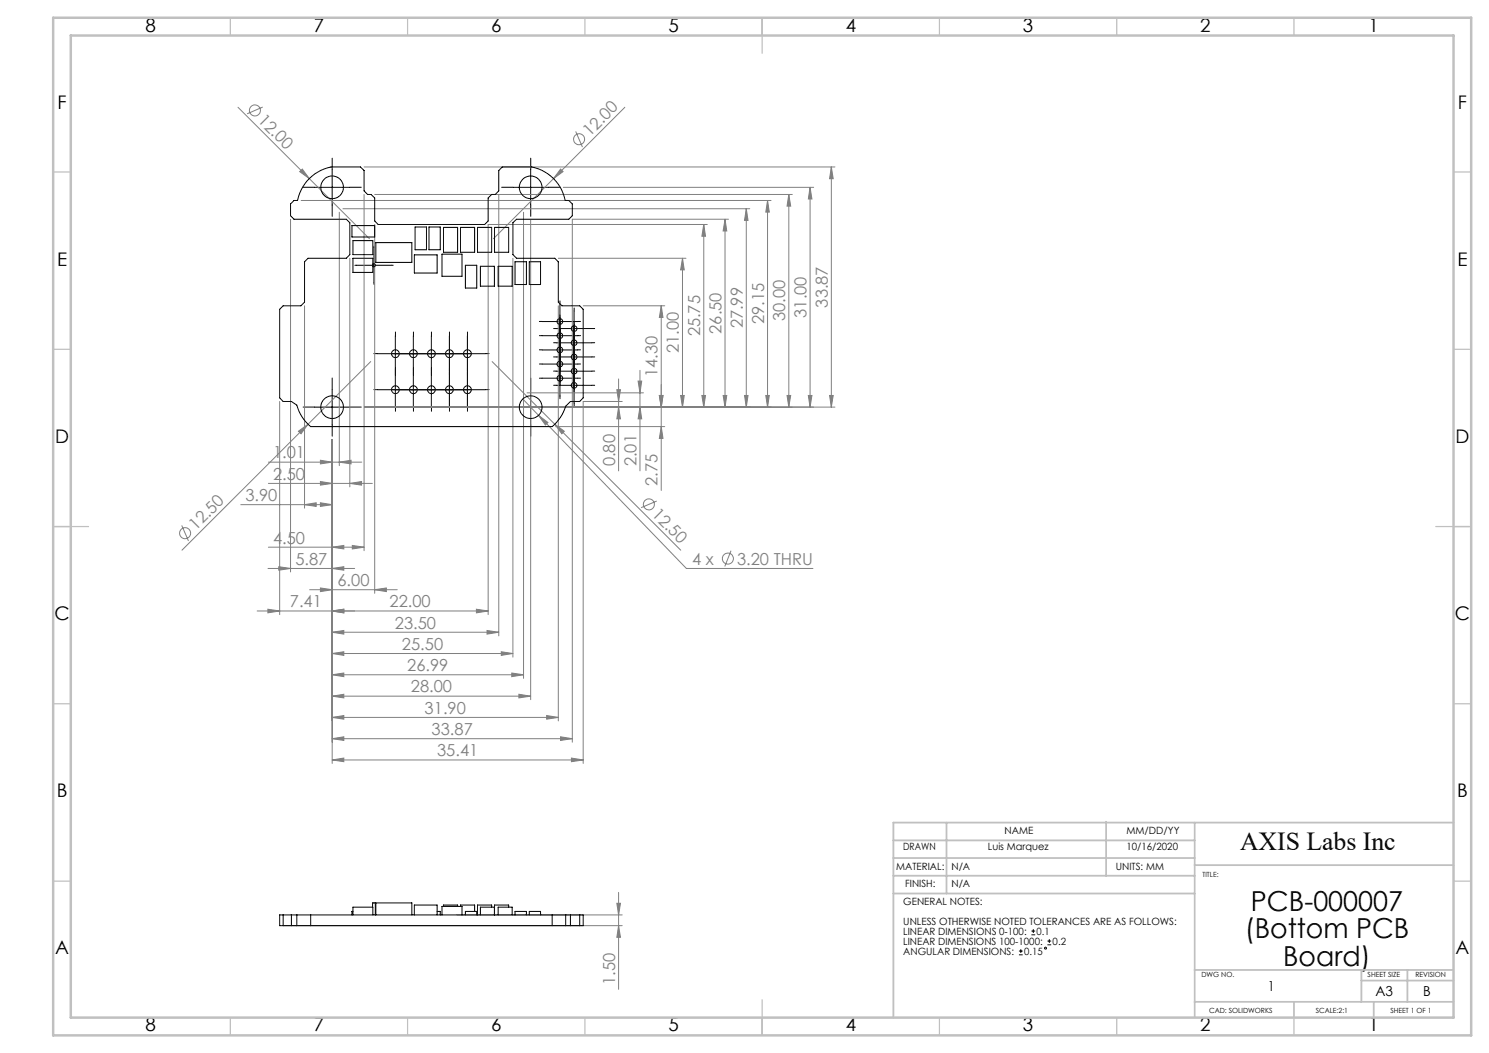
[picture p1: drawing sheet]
<svg xmlns="http://www.w3.org/2000/svg" width="420mm" height="297mm" viewBox="0 0 420 297" stroke-linecap="round" stroke-linejoin="round" font-family="sans-serif">
<g fill="none" stroke="#808080" stroke-width=".28">
<path d="M67.1 30.3l37.1 37M74.1 30.2l-4.4 1.9M162.4 37.1l1.9 4.4M176.2 30.3l-37 37M84.5 48.4l.8-.7 1.9 2.7zM84.9 56.5h132.6M95.7 59.9v71.4M96.7 58.9h114.8M102.7 54.9v100.4M102.7 47.1h132.8M105.7 54.9h117.8M140.7 54.9v124.4"/>
<path d="M147.7 59.9v131.4M158.1 47.7l.7 .7-2.7 2zM158.9 52.8h70.6M210.5 58.9v55.9M210.5 58.9l.5 3.3h-1zM216.5 56.5v58.3M216.5 56.5l.5 3.3h-1zM222.5 54.9v59.9M222.5 54.9l.5 3.2h-1zM228.5 52.8l.5 3.3h-1zM228.5 52.8v62M234.5 47.1l.5 3.3h-1z"/>
<path d="M234.5 47.1v67.7M82 61.8v99.5M98.7 72.8v64.5M105.7 63.3v104.1M144.7 72.8v112.5M149.7 62.1v135.2M157.5 72.8h36M192.5 72.8v42M192.5 72.8l.5 3.3h-1zM198.5 63.3v51.5M198.5 63.3l.5 3.3h-1zM199.5 63.3h-61.8v110.1"/>
<path d="M204.5 61.8v53M204.5 61.8l.5 3.4h-1zM205.5 61.8h-44.1v147.5M85.9 86.3v57M157.5 86.3v117M164.5 86.3h23M186.5 86.3v52M186.5 86.3l.5 3.2h-1zM78.9 113.2v60.2M104.6 102l-53.3 53.2M138.8 102l17.7 17.7M147.5 112.5l46.1 47.8h35.7"/>
<path d="M148.7 110.8h32.8M151.9 117.2l2.7 2-.8 .7zM156.5 119.7l2.7 1.9-.7 .7zM156.5 119.7l35.5 35.5M174 109.9h1l-.5 3.3zM174.5 106.9v25.9M174.5 114.8l.5 3.3h-1zM175.5 113.2h-11v102.1M180 107.5h1l-.5 3.3zM180.5 104.5v28.3M180.5 114.8l.5 3.3h-1zM186 111.5h1l-.5 3.3z"/>
<path d="M192 111.5h1l-.5 3.3zM198 111.5h1l-.5 3.3zM204 111.5h1l-.5 3.3zM210 111.5h1l-.5 3.3zM216 111.5h1l-.5 3.3zM222 111.5h1l-.5 3.3zM228 111.5h1l-.5 3.3zM234 111.5h1l-.5 3.3zM235.5 114.8h-132.6M75.7 130.3h26.4M75.7 136.3h29.3M84.2 121.6l2.7-1.9-2 2.6z"/>
<path d="M90.4 129.8l3.3 .5-3.3 .5zM90.4 135.8l3.3 .5-3.3 .5zM93.7 124v91.3M95.7 130.3l3.3-.5v1zM98.7 136.3l3.3-.5v1zM156.7 120.3h30.8M186.5 120.3l.5 3.3h-1zM51.3 148.2l1.9 4.4M67.9 142.3h25.8M75.7 154.3h27M78.6 159.8l3.4 .5-3.4 .5zM85.9 142.3l3.3-.5v1z"/>
<path d="M90.4 141.8l3.3 .5-3.3 .5zM93.7 154.3l3.3-.5v1zM99.4 153.8l3.3 .5-3.3 .5zM185.2 141.3l-4.4 1.9M206.2 155.3l-1.8 4.5M75.6 171.8l3.3 .5-3.3 .6zM75.6 160.3h24.4M87.3 166.3h24.7M90.4 165.8l3.3 .5-3.3 .6zM93.7 172.3l3.3-.5v1.1zM93.7 178.3l3.3-.5v1.1zM93.7 178.3h47"/>
<path d="M93.7 160.3l3.3-.5v1zM105.7 166.3l3.3-.5v1.1zM134.4 171.8l3.3 .5-3.3 .6zM137.4 177.8l3.3 .5-3.3 .6zM137.7 172.3h-65.2M93.7 190.3l3.3-.5v1zM93.7 184.3l3.3-.5v1.1zM93.7 190.3h54M93.7 184.3h51M93.7 196.4l3.3-.6v1zM93.7 196.4h56M141.4 183.8l3.3 .5-3.3 .6z"/>
<path d="M144.4 189.8l3.3 .5-3.3 .5zM146.4 195.8l3.3 .6-3.3 .4zM93.7 208.3l3.3-.5v1zM93.7 202.3l3.3-.5v1zM93.7 214.3l3.3-.5v1zM93.7 208.3h67.7M93.7 202.3h63.8M93.7 214.3h70.8M154.2 201.8l3.3 .5-3.3 .5zM158.1 207.8l3.3 .5-3.3 .5zM161.2 213.8l3.3 .5-3.3 .5zM128.9 258.1h46.6"/>
<path d="M174 254.8h1l-.5 3.3zM174.5 251.7v27.3M79.9 261.1h95.6M174.5 261.1l.5 3.3h-1z"/>
<circle cx="71.9" cy="31.1" r="1.55"/>
<circle cx="163.3" cy="39.3" r="1.56"/>
<circle cx="52.2" cy="150.4" r="1.55"/>
<circle cx="183" cy="142.3" r="1.55"/>
<circle cx="205.3" cy="157.6" r="1.56"/>
</g>
<g fill="none" stroke="#000" stroke-width=".28">
<path d="M88.7 52.8h10M93.7 47.8v10.1M144.7 52.8h10M149.7 47.8v10.1M100.5 74.8h10M105.5 69.8v10M106.5 99.8h30.3M111.5 94.8v10M116.6 94.8v10M121.7 94.8v10M126.8 94.8v10M131.8 94.8v10"/>
<path d="M152.9 90.7h10M152.9 94.7h10M152.9 98.7h10M156.9 92.7h10M156.9 96.7h10M157.9 85.7v26M161.9 87.7v26M88.7 114.8h10M93.7 109.9v9.9M106.5 109.9h30.3M111.5 104.9v10M116.6 104.9v10"/>
<path d="M121.7 104.9v10M126.8 104.9v10M131.8 104.9v10M144.7 114.8h10M149.7 109.9v9.9M152.9 106.7h10M152.9 102.7h10M156.9 100.7h10M156.9 104.7h10M156.9 108.7h10M287.4 269.3h1.1M287.4 268.2h1.1"/>
<path d="M287.9 267.7v1.1M290.9 263.7h1.1M290.9 262.6h1.1M291.5 262.1v1M295.5 266.5h1M295.5 265.4h1M296 264.9v1.1"/>
<circle cx="294.9" cy="267.4" r=".26"/>
</g>
<g fill="none" stroke="#000" stroke-width=".28" stroke-dasharray="15.2 1.3 1.3 1.3">
<path d="M88.7 52.8h-3.2M93.7 47.8v-3.2M93.7 57.8v3.2M98.7 52.8h3.2M144.7 52.8h-3.2M149.7 47.8v-3.2M149.7 57.8v3.2M154.7 52.8h3.2M100.5 74.8h-.4M105.5 69.8v-.4M105.5 79.8v.4M110.5 74.8h.4"/>
<path d="M106.5 99.7h-1.1M111.5 94.7v-1.1M111.6 99.7h-1.1M116.5 99.7h1.1M116.6 94.7v-1.1M116.7 99.7h-1.1M121.6 99.7h1.1M121.7 94.7v-1.1M121.8 99.7h-1.1M126.7 99.7h1.1M126.8 94.7v-1.1M126.9 99.7h-1.1"/>
<path d="M131.8 99.7h1.1M131.9 94.7v-1.1M136.9 99.7h1.1M152.9 90.7h-.8M152.9 94.7h-.8M152.9 98.7h-.8M156.9 92.7h-.8M156.9 96.7h-.8M157.9 85.7v-.8M157.9 95.7v.8M157.9 89.7v-.8M157.9 99.7v.8"/>
<path d="M157.9 93.7v-.8M157.9 97.7v-.8M161.9 87.7v-.8M161.9 97.7v.8M161.9 91.7v-.8M161.9 95.7v-.8M161.9 99.7v-.8M162.9 90.7h.8M162.9 94.7h.8M162.9 98.7h.8M166.9 92.7h.8M166.9 96.7h.8"/>
<path d="M88.7 114.8h-3.2M93.7 109.8v-3.2M93.7 119.8v3.2M98.7 114.8h3.2M106.5 109.9h-1.1M111.5 104.9v-1.1M111.5 114.9v1.1M111.5 104.7v1.1M111.6 109.9h-1.1M116.5 109.9h1.1M116.6 104.9v-1.1M116.6 114.9v1.1"/>
<path d="M116.6 104.7v1.1M116.7 109.9h-1.1M121.6 109.9h1.1M121.7 104.7v1.1M121.7 104.9v-1.1M121.7 114.9v1.1M121.8 109.9h-1.1M126.7 109.9h1.1M126.8 104.7v1.1M126.8 104.9v-1.1M126.8 114.9v1.1M126.9 109.9h-1.1"/>
<path d="M131.8 109.9h1.1M131.9 104.9v-1.1M131.9 114.9v1.1M131.9 104.7v1.1M136.9 109.9h1.1M144.7 114.8h-3.2M149.7 109.8v-3.2M149.7 119.8v3.2M152.9 106.7h-.8M152.9 102.7h-.8M154.7 114.8h3.2M156.9 100.7h-.8"/>
<path d="M156.9 104.7h-.8M156.9 108.7h-.8M157.9 101.7v-.8M157.9 111.7v.8M157.9 103.7v.8M157.9 107.7v.8M161.9 101.7v.8M161.9 105.7v.8M161.9 109.7v.8M161.9 103.7v-.8M161.9 113.7v.8M162.9 106.7h.8"/>
<path d="M162.9 102.7h.8M166.9 100.7h.8M166.9 104.7h.8M166.9 108.7h.8"/>
</g>
<g fill="none" stroke="#c0c0c0" stroke-width=".35">
<path d="M65 5v5M115 5v5M165 5v5M215 5v10M265 5v5M315 5v5M365 5v5M15 48.5h5M410 48.5h5M15 98.5h5M410 98.5h5M15 148.5h10"/>
<path d="M405 148.5h10M15 198.5h5M410 198.5h5M15 248.5h5M410 248.5h5M65 287v5M115 287v5M165 287v5M215 282v10M265 287v5M315 287v5M365 287v5"/>
</g>
<g fill="none" stroke="#c0c0c0" stroke-width=".5">
<path d="M252 237h85M267 232v20M312 231.8v15.2M337 232v54.8M410 232h-158v55M252 252h85M252 247h85M252 242h85M337 244h73M337 273.6h73M384 273.6v9M384 276.6h26"/>
<path d="M397 273.6v9M337 282.6h73M365 282.6v4.4M387.5 282.8v4.2"/>
</g>
<path d="M15 5h400v287h-400zM20 10h390v277h-390z" fill="none" stroke="#c0c0c0" stroke-width=".7"/>
<g fill="#808080">
<path d="M84.5 48.4l.8-.7 1.9 2.7z"/>
<path d="M158.1 47.7l.7 .7-2.7 2z"/>
<path d="M84.2 121.6l2.7-1.9-2 2.6z"/>
<path d="M156.5 119.7l2.7 1.9-.7 .7z"/>
<path d="M137.4 177.8l3.3 .5-3.3 .6zM93.7 178.3l3.3-.5v1.1z"/>
<path d="M95.7 130.3l3.3-.5v1zM90.4 129.8l3.3 .5-3.3 .5zM99.4 153.8l3.3 .5-3.3 .5zM93.7 154.3l3.3-.5v1zM134.4 171.8l3.3 .5-3.3 .6zM93.7 172.3l3.3-.5v1.1zM144.4 189.8l3.3 .5-3.3 .5zM93.7 190.3l3.3-.5v1zM158.1 207.8l3.3 .5-3.3 .5zM93.7 208.3l3.3-.5v1zM141.4 183.8l3.3 .5-3.3 .6zM93.7 184.3l3.3-.5v1.1zM154.2 201.8l3.3 .5-3.3 .5zM93.7 202.3l3.3-.5v1zM161.2 213.8l3.3 .5-3.3 .5zM93.7 214.3l3.3-.5v1zM98.7 136.3l3.3-.5v1zM90.4 135.8l3.3 .5-3.3 .5z"/>
<path d="M151.9 117.2l1.9 2.7 .8-.7zM93.7 196.4l3.3-.6v1zM146.4 195.8l3.3 .6-3.3 .4zM78.6 159.8l3.4 .5-3.4 .5zM93.7 160.3l3.3-.5v1zM75.6 171.8l3.3 .5-3.3 .6zM93.7 172.3l3.3-.5v1.1zM85.9 142.3l3.3-.5v1zM90.4 141.8l3.3 .5-3.3 .5z"/>
<path d="M105.7 166.3l3.3-.5v1.1zM90.4 165.8l3.3 .5-3.3 .6z"/>
<path d="M228 111.5h1l-.5 3.3zM228.5 52.8l.5 3.3h-1zM186.5 120.3l.5 3.3h-1zM186 111.5h1l-.5 3.3zM174.5 261.1l.5 3.3h-1zM174 254.8h1l-.5 3.3z"/>
<path d="M216.5 56.5l.5 3.3h-1zM216 111.5h1l-.5 3.3zM210.5 58.9l.5 3.3h-1zM210 111.5h1l-.5 3.3zM222.5 54.9l.5 3.2h-1zM222 111.5h1l-.5 3.3zM198.5 63.3l.5 3.3h-1zM198 111.5h1l-.5 3.3zM204.5 61.8l.5 3.4h-1zM204 111.5h1l-.5 3.3zM192.5 72.8l.5 3.3h-1zM192 111.5h1l-.5 3.3zM186.5 86.3l.5 3.2h-1zM186 111.5h1l-.5 3.3zM174 109.9h1l-.5 3.3zM174.5 114.8l.5 3.3h-1zM180 107.5h1l-.5 3.3zM180.5 114.8l.5 3.3h-1z"/>
<path d="M234.5 47.1l.5 3.3h-1zM234 111.5h1l-.5 3.3z"/>
</g>
<g fill="none" stroke="#000" stroke-width=".28">
<path d="M87.2 50.4l1.6-1.3 1.7-1.1 2.9-.9h8.3l1 1v5.7l1 1.1h1l1 .9v6.5l1 1h30l1-1v-6.5l1-.9h1l1-1.1v-5.7l1-1h8.3a11.9 11.9 0 0 1 9.4 9.4h1l1 1v3.4l-1 .9h-14.7l-1 1v9l1 1h10.8l1 1v11.4l1 1.1h5l1 .9v25l-1 1h-2.6l-1.3 1.4a12.2 12.2 0 0 1-3.8 5.7h-68.2a12.1 12.1 0 0 1-3.9-6l-1.5-1.1h-2.3l-1-1v-25l1-.9h5l1-1.1v-11.4l1-1h10.8l1-1v-9l-1-1h-14.8l-.9-.9v-3.4l.9-1h1l.6-1.9 .9-1.8zM99.3 63.6h6.4v3.2h-6.4zM99.6 67.9h5.6v3.9h-5.6zM105.2 74.6v-1.8h-5.6v4h5.6v-1.8M106 68.4h10.2v5.6h-10.2zM116.9 71.9h6.4v5.1h-6.4zM117.1 64h3.2v6.4h-3.2zM121 64h3.2v6.4h-3.2zM124.7 71.7h5.6v6.2h-5.6zM125.1 64.1h4v7.1h-4zM129.9 64.1h4v7.1h-4zM131.3 74.8h3.2v6.4h-3.2z"/>
<path d="M134.7 64.1h4v7.1h-4zM135.5 75.1h4v5.6h-4zM139.5 64.1h4v7.1h-4zM140.5 75.1h4v5.6h-4zM145.3 73.8h3.2v6.5h-3.2zM149.3 73.8h3.2v6.5h-3.2zM79.9 258.1v3M82.2 258.1v3M83.7 258.1h3.9M83.7 258.1h-4.8v3h4.8M83.7 258.1v3M87.6 258.1v3"/>
<path d="M87.6 258.1h68.2M99.6 258.1v-2.2h5.6v2.2M99.6 257.1h-.3v1M105.1 255.9v-1.2h.8v3.4M106 258.1v-3.4h10.2v3.4M116.9 258.1v-2.8h6.4v2.8M123.3 257.1h.9v1M124.7 258.1v-2.4h5.6v2.4M125.1 255.7v-.4h4v.4M129.9 255.7v-.4h4v1.8M131.3 258.1v-1h3.2v1M138.7 255.9v-.6h-4v2.8"/>
<path d="M139.5 255.9h-4v2.2M140.5 258.1v-2.2h4v2.2M143.5 255.9v-.6h-4v2.8M145.3 258.1v-1h3.2v1M149.3 258.1v-1h3.2v1M155.8 258.1h3.8M155.8 258.1v3M159.6 258.1h4.9v3h-4.9M159.6 258.1v3M160.9 258.1v3M163.5 258.1v3M83.7 261.1h3.9"/>
<path d="M87.6 261.1h68.2M155.8 261.1h3.8"/>
<circle cx="93.7" cy="52.9" r="3.2"/>
<circle cx="149.7" cy="52.9" r="3.2"/>
<circle cx="105.5" cy="74.8" r=".41"/>
<circle cx="111.5" cy="99.8" r="1.1"/>
<circle cx="116.6" cy="99.8" r="1.1"/>
<circle cx="121.7" cy="99.8" r="1.1"/>
<circle cx="126.8" cy="99.8" r="1.1"/>
<circle cx="131.8" cy="99.8" r="1.1"/>
<circle cx="157.9" cy="94.7" r=".8"/>
<circle cx="157.9" cy="98.7" r=".8"/>
<circle cx="157.9" cy="90.7" r=".8"/>
<circle cx="161.9" cy="96.7" r=".8"/>
<circle cx="161.9" cy="92.7" r=".8"/>
<circle cx="93.7" cy="114.8" r="3.2"/>
<circle cx="111.5" cy="109.9" r="1.1"/>
<circle cx="116.6" cy="109.9" r="1.1"/>
<circle cx="121.7" cy="109.9" r="1.1"/>
<circle cx="126.8" cy="109.9" r="1.1"/>
<circle cx="131.8" cy="109.9" r="1.1"/>
<circle cx="149.7" cy="114.8" r="3.2"/>
<circle cx="157.9" cy="106.7" r=".8"/>
<circle cx="157.9" cy="102.7" r=".8"/>
<circle cx="161.9" cy="100.7" r=".8"/>
<circle cx="161.9" cy="108.7" r=".8"/>
<circle cx="162" cy="104.7" r=".8"/>
</g>
<g font-size="7.8">
<text x="352.8" y="256.9">PCB-000007</text>
<text x="351.1" y="264.6">(Bottom PCB</text>
<text x="362" y="272.4">Board)</text>
</g>
<text font-size="7.3" x="349.8" y="239.7">AXIS Labs Inc</text>
<g font-size="5.3">
<text x="41" y="8.9">8</text>
<text x="88.5" y="8.9">7</text>
<text x="138.5" y="8.9">6</text>
<text x="188.5" y="8.9">5</text>
<text x="238.5" y="8.9">4</text>
<text x="288.5" y="8.9">3</text>
<text x="338.5" y="8.9">2</text>
<text x="386" y="8.9">1</text>
<text x="16.2" y="30.7">F</text>
<text x="411.2" y="30.7">F</text>
<text x="16.1" y="74.9">E</text>
<text x="411.1" y="74.9">E</text>
<text x="15.5" y="124.9">D</text>
<text x="410.5" y="124.9">D</text>
<text x="15.4" y="174.9">C</text>
<text x="410.4" y="174.9">C</text>
<text x="16" y="224.9">B</text>
<text x="411" y="224.9">B</text>
<text x="15.5" y="269.2">A</text>
<text x="410.5" y="269.2">A</text>
<text x="41" y="290.9">8</text>
<text x="88.5" y="290.9">7</text>
<text x="138.5" y="290.9">6</text>
<text x="188.5" y="290.9">5</text>
<text x="238.5" y="290.9">4</text>
<text x="288.5" y="290.9">3</text>
<text x="338.5" y="290.9">2</text>
<text x="386" y="290.9">1</text>
</g>
<g font-size="4.7" fill="#808080">
<text x="72.5" y="34.2" transform="rotate(45 72.5 34.2)">12.00</text>
<text x="166.4" y="38.6" transform="rotate(-45 166.4 38.6)">12.00</text>
<text x="227.5" y="89.6" transform="rotate(-90 227.5 89.6)">31.00</text>
<text x="233.5" y="86.8" transform="rotate(-90 233.5 86.8)">33.87</text>
<text x="197.5" y="94.9" transform="rotate(-90 197.5 94.9)">25.75</text>
<text x="203.5" y="94.1" transform="rotate(-90 203.5 94.1)">26.50</text>
<text x="209.5" y="92.7" transform="rotate(-90 209.5 92.7)">27.99</text>
<text x="215.5" y="91.5" transform="rotate(-90 215.5 91.5)">29.15</text>
<text x="221.5" y="90.6" transform="rotate(-90 221.5 90.6)">30.00</text>
<text x="191.5" y="99.6" transform="rotate(-90 191.5 99.6)">21.00</text>
<text x="185.5" y="106.3" transform="rotate(-90 185.5 106.3)">14.30</text>
<text x="77" y="129.3">1.01</text>
<text x="173.5" y="131.5" transform="rotate(-90 173.5 131.5)">0.80</text>
<text x="179.5" y="131.5" transform="rotate(-90 179.5 131.5)">2.01</text>
<text x="77" y="135.3">2.50</text>
<text x="185.5" y="137" transform="rotate(-90 185.5 137)">2.75</text>
<text x="69.2" y="141.3">3.90</text>
<text x="55.3" y="149.8" transform="rotate(-45 55.3 149.8)">12.50</text>
<text x="183.7" y="145.3" transform="rotate(45 183.7 145.3)">12.50</text>
<text x="77" y="153.3">4.50</text>
<text x="83.3" y="159.3">5.87</text>
<text x="195.2" y="159.3">4 x</text>
<text x="207.9" y="159.3">3.20 THRU</text>
<text x="95.2" y="165.3">6.00</text>
<text x="81.8" y="171.3">7.41</text>
<text x="109.9" y="171.3">22.00</text>
<text x="111.4" y="177.3">23.50</text>
<text x="113.4" y="183.3">25.50</text>
<text x="114.9" y="189.3">26.99</text>
<text x="115.9" y="195.3">28.00</text>
<text x="119.8" y="201.3">31.90</text>
<text x="121.8" y="207.3">33.87</text>
<text x="123.3" y="213.3">35.41</text>
<text x="173.5" y="277.7" transform="rotate(-90 173.5 277.7)">1.50</text>
</g>
<g font-size="3.9">
<text x="357.6" y="279.6">1</text>
<text x="388" y="280.8">A3</text>
<text x="401.4" y="280.9">B</text>
</g>
<g font-size="2.8">
<text x="254.8" y="239.8">DRAWN</text>
<text x="278.6" y="239.8">Luis Marquez</text>
<text x="283.3" y="235.2">NAME</text>
<text x="317.8" y="235.2">MM/DD/YY</text>
<text x="317.8" y="239.8">10/16/2020</text>
<text x="252.8" y="245.3">MATERIAL:</text>
<text x="268.4" y="245.3">N/A</text>
<text x="314.7" y="245.4">UNITS: MM</text>
<text x="255.4" y="250.2">FINISH:</text>
<text x="268.4" y="250.2">N/A</text>
<text x="254.8" y="255.2">GENERAL NOTES:</text>
<text x="254.8" y="260.8">UNLESS OTHERWISE NOTED TOLERANCES ARE AS FOLLOWS:</text>
<text x="254.8" y="263.6">LINEAR DIMENSIONS 0-100:</text>
<text x="292.4" y="263.6">0.1</text>
<text x="254.8" y="269.3">ANGULAR DIMENSIONS:</text>
<text x="254.8" y="266.5">LINEAR DIMENSIONS 100-1000:</text>
<text x="288.9" y="269.3">0.15</text>
<text x="296.9" y="266.5">0.2</text>
</g>
<g font-size="2">
<text x="339.2" y="247.5">TITLE:</text>
<text x="338.9" y="275.5">DWG NO.</text>
<text x="385.8" y="275.5">SHEET SIZE</text>
<text x="399.3" y="275.5">REVISION</text>
<text x="341" y="285.6">CAD: SOLIDWORKS</text>
<text x="371.1" y="285.6">SCALE:2:1</text>
<text x="392.2" y="285.6">SHEET 1 OF 1</text>
</g>
</svg>
